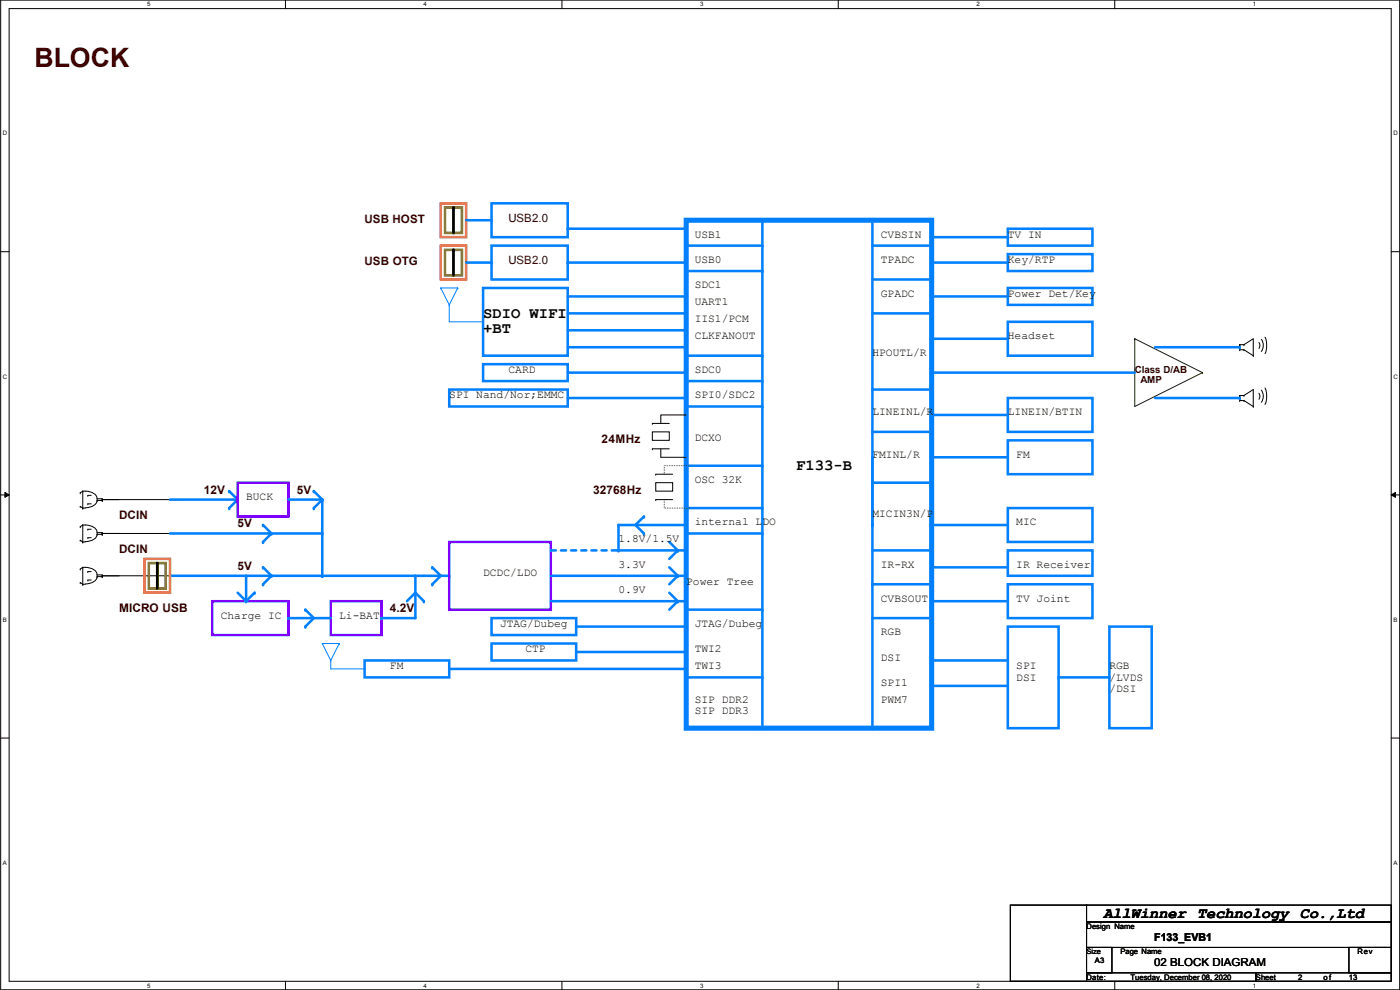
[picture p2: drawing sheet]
<svg xmlns="http://www.w3.org/2000/svg" width="420mm" height="297mm" viewBox="0 0 420 297" stroke-linecap="round" stroke-linejoin="round" font-family="sans-serif">
<path d="M.2 0h419.9v297h-419.9zM2.7 2.6h414.8v291.8h-414.8z" fill="none" stroke="#000" stroke-width=".3"/>
<g fill="#fff">
<path d="M44.2 .3h1v2h-1z"/>
<path d="M44.2 294.7h1v2h-1z"/>
</g>
<path d="M85.7 0v2.6M85.7 294.4v2.6" fill="none" stroke="#000" stroke-width=".3"/>
<g fill="#fff">
<path d="M127.1 .3h1v2h-1z"/>
<path d="M127.1 294.7h1v2h-1z"/>
</g>
<path d="M168.6 0v2.6M168.6 294.4v2.6" fill="none" stroke="#000" stroke-width=".3"/>
<g fill="#fff">
<path d="M210.1 .3h1v2h-1z"/>
<path d="M210.1 294.7h1v2h-1z"/>
</g>
<path d="M251.6 0v2.6M251.6 294.4v2.6" fill="none" stroke="#000" stroke-width=".3"/>
<g fill="#fff">
<path d="M293 .3h1v2h-1z"/>
<path d="M293 294.7h1v2h-1z"/>
</g>
<path d="M334.5 0v2.6M334.5 294.4v2.6" fill="none" stroke="#000" stroke-width=".3"/>
<g fill="#fff">
<path d="M376 .3h1v2h-1z"/>
<path d="M376 294.7h1v2h-1z"/>
<path d="M.8 39h1.3v2h-1.3z"/>
<path d="M418.2 39h1.2v2h-1.2z"/>
<path d="M.8 112h1.3v2h-1.3z"/>
<path d="M418.2 112h1.2v2h-1.2z"/>
</g>
<path d="M.2 75.5h2.5M417.5 75.5h2.6" fill="none" stroke="#000" stroke-width=".3"/>
<g fill="#fff">
<path d="M.8 185h1.2v1.9h-1.2z"/>
<path d="M418.2 185h1.1v1.9h-1.1z"/>
</g>
<path d="M.2 148.5h2.5M1.5 147.7l1.2 .8-1.2 .7zM417.5 148.5l1.3-.8v1.5zM417.5 148.5h2.6" fill="none" stroke="#000" stroke-width=".3"/>
<path d="M1.5 147.7l1.2 .8-1.2 .7zM417.5 148.5l1.3-.8v1.5z" fill="#000"/>
<g fill="#fff">
<path d="M.8 257.9h1.2v2h-1.2z"/>
<path d="M418.2 257.9h1.1v2h-1.1z"/>
</g>
<path d="M.2 221.4h2.5M417.5 221.4h2.6" fill="none" stroke="#000" stroke-width=".3"/>
<path d="M205.9 152.4h22.9" fill="none" stroke="#0080ff" stroke-width=".76"/>
<circle cx="228.8" cy="152.4" r=".38" fill="#0080ff"/>
<path d="M261.8 94h17.8" fill="none" stroke="#0080ff" stroke-width=".76"/>
<circle cx="279.6" cy="94" r=".38" fill="#0080ff"/>
<path d="M261.8 175.3h17.8" fill="none" stroke="#0080ff" stroke-width=".76"/>
<circle cx="279.6" cy="175.3" r=".38" fill="#0080ff"/>
<path d="M261.8 185.5h17.8" fill="none" stroke="#0080ff" stroke-width=".76"/>
<circle cx="279.6" cy="185.5" r=".38" fill="#0080ff"/>
<path d="M205.9 66.1h73.7v152.4h-73.7z" fill="none" stroke="#0080ff" stroke-width="1.5"/>
<path d="M228.8 66.1v152.4" fill="none" stroke="#0080ff" stroke-width=".76"/>
<circle cx="228.8" cy="218.5" r=".38" fill="#0080ff"/>
<path d="M205.9 106.7h22.9" fill="none" stroke="#0080ff" stroke-width=".76"/>
<circle cx="228.8" cy="106.7" r=".38" fill="#0080ff"/>
<path d="M205.9 122h22.9" fill="none" stroke="#0080ff" stroke-width=".76"/>
<circle cx="228.8" cy="122" r=".38" fill="#0080ff"/>
<path d="M261.8 66.1v91.4" fill="none" stroke="#0080ff" stroke-width=".76"/>
<circle cx="261.8" cy="157.5" r=".38" fill="#0080ff"/>
<path d="M261.8 73.7h17.8" fill="none" stroke="#0080ff" stroke-width=".76"/>
<circle cx="279.6" cy="73.7" r=".38" fill="#0080ff"/>
<path d="M261.8 144.8h17.8" fill="none" stroke="#0080ff" stroke-width=".76"/>
<circle cx="279.6" cy="144.8" r=".38" fill="#0080ff"/>
<path d="M261.8 165.1h17.8" fill="none" stroke="#0080ff" stroke-width=".76"/>
<circle cx="279.6" cy="165.1" r=".38" fill="#0080ff"/>
<path d="M205.9 139.7h22.9" fill="none" stroke="#0080ff" stroke-width=".76"/>
<circle cx="228.8" cy="139.7" r=".38" fill="#0080ff"/>
<path d="M205.9 114.3h22.9" fill="none" stroke="#0080ff" stroke-width=".76"/>
<circle cx="228.8" cy="114.3" r=".38" fill="#0080ff"/>
<path d="M261.8 137.2v38.1" fill="none" stroke="#0080ff" stroke-width=".76"/>
<circle cx="261.8" cy="175.3" r=".38" fill="#0080ff"/>
<path d="M205.9 73.7h22.9" fill="none" stroke="#0080ff" stroke-width=".76"/>
<circle cx="228.8" cy="73.7" r=".38" fill="#0080ff"/>
<path d="M261.8 218.5h17.8" fill="none" stroke="#0080ff" stroke-width=".76"/>
<circle cx="279.6" cy="218.5" r=".38" fill="#0080ff"/>
<path d="M205.9 218.5h20.4" fill="none" stroke="#0080ff" stroke-width=".76"/>
<circle cx="226.3" cy="218.5" r=".38" fill="#0080ff"/>
<path d="M205.9 172.8v43.1" fill="none" stroke="#0080ff" stroke-width=".76"/>
<circle cx="205.9" cy="215.9" r=".38" fill="#0080ff"/>
<path d="M205.9 182.9h22.9" fill="none" stroke="#0080ff" stroke-width=".76"/>
<circle cx="228.8" cy="182.9" r=".38" fill="#0080ff"/>
<path d="M261.8 175.3v43.2" fill="none" stroke="#0080ff" stroke-width=".76"/>
<circle cx="261.8" cy="218.5" r=".38" fill="#0080ff"/>
<path d="M261.8 116.9h17.8" fill="none" stroke="#0080ff" stroke-width=".76"/>
<circle cx="279.6" cy="116.9" r=".38" fill="#0080ff"/>
<path d="M205.9 81.3h22.9" fill="none" stroke="#0080ff" stroke-width=".76"/>
<circle cx="228.8" cy="81.3" r=".38" fill="#0080ff"/>
<path d="M195.8 129.6h5.1v2.5h-5.1zM195.8 134.7h.1M195.8 127h.1M195.8 134.7h5.1M195.8 127h5.1M198.3 134.7v2.5h7.6M205.9 124.5h-7.6v2.5M196.8 144.8h5.1v2.6h-5.1zM196.8 142.3h.1M196.8 149.9h.1M196.8 142.3h5.1M196.8 149.9h5.1" fill="none" stroke="#000" stroke-width=".3"/>
<path d="M199.3 139.7h7.7M199.3 142.3v-2.6M207 152.4h-7.7v-2.5" fill="none" stroke="#000" stroke-width=".3" stroke-dasharray="0 .5"/>
<path d="M261.8 83.9h17.8" fill="none" stroke="#0080ff" stroke-width=".76"/>
<circle cx="279.6" cy="83.9" r=".38" fill="#0080ff"/>
<path d="M261.8 129.6h17.8" fill="none" stroke="#0080ff" stroke-width=".76"/>
<circle cx="279.6" cy="129.6" r=".38" fill="#0080ff"/>
<path d="M205.9 203.2h22.9" fill="none" stroke="#0080ff" stroke-width=".76"/>
<circle cx="228.8" cy="203.2" r=".38" fill="#0080ff"/>
<path d="M205.9 160.1h22.9" fill="none" stroke="#0080ff" stroke-width=".76"/>
<circle cx="228.8" cy="160.1" r=".38" fill="#0080ff"/>
<path d="M127.2 172.8h7.6" fill="none" stroke="#0080ff" stroke-width=".76"/>
<circle cx="134.8" cy="172.8" r=".38" fill="#0080ff"/>
<path d="M129.7 170.2l2.6 2.6" fill="none" stroke="#0080ff" stroke-width=".76"/>
<circle cx="129.7" cy="170.2" r=".38" fill="#0080ff"/>
<path d="M132.3 172.8l-2.6 2.5" fill="none" stroke="#0080ff" stroke-width=".76"/>
<circle cx="129.7" cy="175.3" r=".38" fill="#0080ff"/>
<path d="M96.7 172.8h30.5" fill="none" stroke="#0080ff" stroke-width=".76"/>
<circle cx="96.7" cy="172.8" r=".38" fill="#0080ff"/>
<path d="M81.5 172.8h15.2" fill="none" stroke="#0080ff" stroke-width=".76"/>
<circle cx="96.7" cy="172.8" r=".38" fill="#0080ff"/>
<path d="M134.8 162.6h30.5v20.3h-30.5zM99.3 180.4h15.2v10.1h-15.2z" fill="none" stroke="#8000ff" stroke-width=".76"/>
<path d="M30.7 173h.1M30.7 172.8h.1M30.7 172.5v.5M30.7 172.8h22.8" fill="none" stroke="#000" stroke-width=".3"/>
<path d="M51 172.8h30.5" fill="none" stroke="#0080ff" stroke-width=".76"/>
<circle cx="81.5" cy="172.8" r=".38" fill="#0080ff"/>
<path d="M78.9 170.2l2.6 2.6" fill="none" stroke="#0080ff" stroke-width=".76"/>
<circle cx="78.9" cy="170.2" r=".38" fill="#0080ff"/>
<path d="M81.5 172.8l-2.6 2.5" fill="none" stroke="#0080ff" stroke-width=".76"/>
<circle cx="78.9" cy="175.3" r=".38" fill="#0080ff"/>
<g fill="none" stroke="#000" stroke-width=".3">
<path d="M24.1 174.8h.1M24.1 170.7h.1M24.1 174.8l.7 .5M24.8 170.2a3.6 3.6 0 0 1 4.3 2.1v.2M24.8 175.3h.1M24.8 170.2h.1M24.8 170.2l-.7 .5M24.8 170.2v5.1M24.8 175.3h.8M26.4 171.5h.1M26.4 174h.1M26.4 171.5h1"/>
<path d="M26.4 174h1M29.1 173v.1a2.75 2.75 0 0 1-2.7 2l-.8 .1M29.2 172.5h.1M29.2 173h.1M29.2 172.5h1.5v.5M29.2 173h1.5M30.7 172.8h.1M30.7 173h.1M30.7 172.8h5.1"/>
</g>
<path d="M43.4 167.7h7.6v10.1h-7.6z" fill="none" stroke="#ff8000" stroke-width=".76"/>
<path d="M44.7 169h2.5v7.6h-2.5zM47.2 169h2.5v7.6h-2.5z" fill="none" stroke="#808000" stroke-width=".76"/>
<path d="M47.2 169v7.6" fill="none" stroke="#000" stroke-width=".76"/>
<circle cx="47.2" cy="169" r=".38" fill="#000"/>
<path d="M165.3 172.8h40.6" fill="none" stroke="#0080ff" stroke-width=".76"/>
<circle cx="205.9" cy="172.8" r=".38" fill="#0080ff"/>
<path d="M165.3 180.4h40.6" fill="none" stroke="#0080ff" stroke-width=".76"/>
<circle cx="205.9" cy="180.4" r=".38" fill="#0080ff"/>
<path d="M185.6 165.1h20.3" fill="none" stroke="#0080ff" stroke-width=".76"/>
<circle cx="205.9" cy="165.1" r=".38" fill="#0080ff"/>
<path d="M165.3 165.1h20.3" fill="none" stroke="#0080ff" stroke-width=".76" stroke-dasharray="1.5 1.5"/>
<circle cx="185.6" cy="165.1" r=".38" fill="#0080ff" stroke-dasharray="1.5 1.5"/>
<path d="M203.4 165.1l-2.5 2.6" fill="none" stroke="#0080ff" stroke-width=".76"/>
<circle cx="203.4" cy="165.1" r=".38" fill="#0080ff"/>
<path d="M200.9 162.6l2.5 2.5" fill="none" stroke="#0080ff" stroke-width=".76"/>
<circle cx="203.4" cy="165.1" r=".38" fill="#0080ff"/>
<path d="M185.6 157.5h20.3" fill="none" stroke="#0080ff" stroke-width=".76"/>
<circle cx="205.9" cy="157.5" r=".38" fill="#0080ff"/>
<path d="M203.4 172.8l-2.5 2.5" fill="none" stroke="#0080ff" stroke-width=".76"/>
<circle cx="203.4" cy="172.8" r=".38" fill="#0080ff"/>
<path d="M200.9 170.2l2.5 2.6" fill="none" stroke="#0080ff" stroke-width=".76"/>
<circle cx="203.4" cy="172.8" r=".38" fill="#0080ff"/>
<path d="M203.4 180.4l-2.5 2.5" fill="none" stroke="#0080ff" stroke-width=".76"/>
<circle cx="203.4" cy="180.4" r=".38" fill="#0080ff"/>
<path d="M200.9 177.8l2.5 2.6" fill="none" stroke="#0080ff" stroke-width=".76"/>
<circle cx="203.4" cy="180.4" r=".38" fill="#0080ff"/>
<path d="M185.6 157.5v7.6" fill="none" stroke="#0080ff" stroke-width=".76"/>
<circle cx="185.6" cy="157.5" r=".38" fill="#0080ff"/>
<path d="M190.7 157.5l2.5 2.6" fill="none" stroke="#0080ff" stroke-width=".76"/>
<circle cx="193.2" cy="160.1" r=".38" fill="#0080ff"/>
<path d="M193.2 155l-2.5 2.5" fill="none" stroke="#0080ff" stroke-width=".76"/>
<circle cx="193.2" cy="155" r=".38" fill="#0080ff"/>
<path d="M63.7 180.4h22.9v10.1h-22.9z" fill="none" stroke="#8000ff" stroke-width=".76"/>
<path d="M81.5 160.1h15.2" fill="none" stroke="#0080ff" stroke-width=".76"/>
<circle cx="96.7" cy="160.1" r=".38" fill="#0080ff"/>
<path d="M30.7 159.8v.5M30.7 160.3h.1M30.7 160.1h.1M30.7 160.1h22.8" fill="none" stroke="#000" stroke-width=".3"/>
<path d="M51 160.1h30.5" fill="none" stroke="#0080ff" stroke-width=".76"/>
<circle cx="81.5" cy="160.1" r=".38" fill="#0080ff"/>
<path d="M78.9 157.5l2.6 2.6" fill="none" stroke="#0080ff" stroke-width=".76"/>
<circle cx="78.9" cy="157.5" r=".38" fill="#0080ff"/>
<path d="M81.5 160.1l-2.6 2.5" fill="none" stroke="#0080ff" stroke-width=".76"/>
<circle cx="78.9" cy="162.6" r=".38" fill="#0080ff"/>
<g fill="none" stroke="#000" stroke-width=".3">
<path d="M24.1 158h.1M24.8 157.5a3.6 3.6 0 0 1 4.3 2.1v.2M24.8 157.5h.1M24.8 157.5l-.7 .5M24.8 157.5v5.1M26.4 158.8h.1M26.4 158.8h1M29.2 159.8h.1M29.2 159.8h1.5v.5M30.7 150.2h.1M30.7 149.9h.1M30.7 149.6v.6"/>
<path d="M30.7 149.9h22.8M24.1 162.1h.1M24.1 162.1l.7 .5M24.8 162.6h.1M24.8 162.6h.8M26.4 161.3h.1M26.4 161.3h1M29.1 160.3v.1a2.75 2.75 0 0 1-2.7 2l-.8 .1M29.2 160.3h.1M29.2 160.3h1.5M30.7 160.1h.1M30.7 160.3h.1"/>
<path d="M30.7 160.1h5.1"/>
</g>
<path d="M51 149.9h20.3" fill="none" stroke="#0080ff" stroke-width=".76"/>
<circle cx="71.3" cy="149.9" r=".38" fill="#0080ff"/>
<g fill="none" stroke="#000" stroke-width=".3">
<path d="M24.1 151.9h.1M24.1 147.9h.1M24.1 151.9l.7 .5M24.8 147.4a3.6 3.6 0 0 1 4.3 2.1v.1M24.8 152.4h.1M24.8 147.4h.1M24.8 147.4l-.7 .5M24.8 147.4v5M24.8 152.4h.8M26.4 148.6h.1M26.4 151.2h.1M26.4 148.6h1"/>
<path d="M26.4 151.2h1M29.1 150.2a2.75 2.75 0 0 1-2.7 2.1l-.8 .1M29.2 149.6h.1M29.2 150.2h.1M29.2 149.6h1.5v.6M29.2 150.2h1.5M30.7 149.9h.1M30.7 150.2h.1M30.7 149.9h5.1"/>
</g>
<path d="M71.3 149.9l-2.5 2.5" fill="none" stroke="#0080ff" stroke-width=".76"/>
<circle cx="68.8" cy="152.4" r=".38" fill="#0080ff"/>
<path d="M68.8 147.4l2.5 2.5" fill="none" stroke="#0080ff" stroke-width=".76"/>
<circle cx="68.8" cy="147.4" r=".38" fill="#0080ff"/>
<path d="M71.3 144.8h15.3v10.2h-15.3z" fill="none" stroke="#8000ff" stroke-width=".76"/>
<path d="M86.6 149.9h10.1" fill="none" stroke="#0080ff" stroke-width=".76"/>
<circle cx="96.7" cy="149.9" r=".38" fill="#0080ff"/>
<path d="M94.2 147.4l2.5 2.5" fill="none" stroke="#0080ff" stroke-width=".76"/>
<circle cx="94.2" cy="147.4" r=".38" fill="#0080ff"/>
<path d="M96.7 149.9l-2.5 2.5" fill="none" stroke="#0080ff" stroke-width=".76"/>
<circle cx="94.2" cy="152.4" r=".38" fill="#0080ff"/>
<path d="M96.7 149.9v22.9" fill="none" stroke="#0080ff" stroke-width=".76"/>
<circle cx="96.7" cy="149.9" r=".38" fill="#0080ff"/>
<path d="M124.7 177.8l-2.6 2.6" fill="none" stroke="#0080ff" stroke-width=".76"/>
<circle cx="124.7" cy="177.8" r=".38" fill="#0080ff"/>
<path d="M124.7 177.8l2.5 2.6" fill="none" stroke="#0080ff" stroke-width=".76"/>
<circle cx="127.2" cy="180.4" r=".38" fill="#0080ff"/>
<path d="M73.9 172.8v7.6" fill="none" stroke="#0080ff" stroke-width=".76"/>
<circle cx="73.9" cy="172.8" r=".38" fill="#0080ff"/>
<path d="M76.4 177.8l-2.5 2.6" fill="none" stroke="#0080ff" stroke-width=".76"/>
<circle cx="76.4" cy="177.8" r=".38" fill="#0080ff"/>
<path d="M71.3 177.8l2.6 2.6" fill="none" stroke="#0080ff" stroke-width=".76"/>
<circle cx="73.9" cy="180.4" r=".38" fill="#0080ff"/>
<path d="M114.5 185.5h10.2" fill="none" stroke="#0080ff" stroke-width=".76"/>
<circle cx="114.5" cy="185.5" r=".38" fill="#0080ff"/>
<path d="M124.7 172.8v12.7" fill="none" stroke="#0080ff" stroke-width=".76"/>
<circle cx="124.7" cy="172.8" r=".38" fill="#0080ff"/>
<path d="M132.3 73.7h7.6v10.2h-7.6z" fill="none" stroke="#ff8000" stroke-width=".76"/>
<path d="M133.6 75h2.5v7.6h-2.5zM136.1 75h2.5v7.6h-2.5z" fill="none" stroke="#808000" stroke-width=".76"/>
<path d="M136.1 75v7.6" fill="none" stroke="#000" stroke-width=".76"/>
<circle cx="136.1" cy="75" r=".38" fill="#000"/>
<path d="M139.9 78.8h7.6M147.5 73.7h22.9v10.2h-22.9z" fill="none" stroke="#0080ff" stroke-width=".76"/>
<circle cx="147.5" cy="78.8" r=".38" fill="#0080ff"/>
<path d="M170.4 78.8h35.5" fill="none" stroke="#0080ff" stroke-width=".76"/>
<circle cx="170.4" cy="78.8" r=".38" fill="#0080ff"/>
<path d="M132.3 61h7.6v10.2h-7.6z" fill="none" stroke="#ff8000" stroke-width=".76"/>
<path d="M133.6 62.3h2.5v7.6h-2.5zM136.1 62.3h2.5v7.6h-2.5z" fill="none" stroke="#808000" stroke-width=".76"/>
<path d="M136.1 62.3v7.6" fill="none" stroke="#000" stroke-width=".76"/>
<circle cx="136.1" cy="62.3" r=".38" fill="#000"/>
<path d="M139.9 66.1h7.6M147.5 61h22.9v10.2h-22.9z" fill="none" stroke="#0080ff" stroke-width=".76"/>
<circle cx="147.5" cy="66.1" r=".38" fill="#0080ff"/>
<path d="M170.4 68.6h35.5" fill="none" stroke="#0080ff" stroke-width=".76"/>
<circle cx="170.4" cy="68.6" r=".38" fill="#0080ff"/>
<path d="M170.4 99.1h35.5" fill="none" stroke="#0080ff" stroke-width=".76"/>
<circle cx="205.9" cy="99.1" r=".38" fill="#0080ff"/>
<path d="M170.4 104.2h35.5" fill="none" stroke="#0080ff" stroke-width=".76"/>
<circle cx="205.9" cy="104.2" r=".38" fill="#0080ff"/>
<path d="M145 86.4h25.4v20.3h-25.4zM170.4 94h35.5" fill="none" stroke="#0080ff" stroke-width=".76"/>
<circle cx="205.9" cy="94" r=".38" fill="#0080ff"/>
<path d="M132.3 86.4h.1M132.3 86.4l2.5 5.1M132.3 86.4h5.1M134.8 91.5h.1M134.8 91.5v5.1h10.2M137.4 86.4h.1M137.4 86.4l-2.6 5.1M145 96.6h.1" fill="none" stroke="#0080ff" stroke-width=".3"/>
<path d="M170.4 88.9h35.5" fill="none" stroke="#0080ff" stroke-width=".76"/>
<circle cx="205.9" cy="88.9" r=".38" fill="#0080ff"/>
<path d="M145 109.3h25.4v5h-25.4zM170.4 111.8h35.5" fill="none" stroke="#0080ff" stroke-width=".76"/>
<circle cx="205.9" cy="111.8" r=".38" fill="#0080ff"/>
<path d="M134.8 116.9h35.6v5.1h-35.6zM170.4 119.4h35.5" fill="none" stroke="#0080ff" stroke-width=".76"/>
<circle cx="205.9" cy="119.4" r=".38" fill="#0080ff"/>
<path d="M134.8 200.7h71.1" fill="none" stroke="#0080ff" stroke-width=".76"/>
<circle cx="205.9" cy="200.7" r=".38" fill="#0080ff"/>
<path d="M86.6 185.5h12.7M109.4 198.2h25.4v5h-25.4z" fill="none" stroke="#0080ff" stroke-width=".76"/>
<path d="M96.7 193.1h.1M96.7 193.1l2.6 5.1M96.7 193.1h5.1M99.3 198.2h.1M99.3 198.2v2.5h10.1M101.8 193.1h.1M101.8 193.1l-2.5 5.1M109.4 200.7h.1" fill="none" stroke="#0080ff" stroke-width=".3"/>
<circle cx="86.6" cy="185.5" r=".38" fill="#0080ff"/>
<path d="M94.2 185.5l-2.6 2.5" fill="none" stroke="#0080ff" stroke-width=".76"/>
<circle cx="91.6" cy="188" r=".38" fill="#0080ff"/>
<path d="M91.6 182.9l2.6 2.6" fill="none" stroke="#0080ff" stroke-width=".76"/>
<circle cx="91.6" cy="182.9" r=".38" fill="#0080ff"/>
<path d="M172.9 195.6h33" fill="none" stroke="#0080ff" stroke-width=".76"/>
<circle cx="205.9" cy="195.6" r=".38" fill="#0080ff"/>
<path d="M147.5 193.1h25.4v5.1h-25.4zM147.5 185.5h25.4v5h-25.4zM172.9 188h33" fill="none" stroke="#0080ff" stroke-width=".76"/>
<circle cx="205.9" cy="188" r=".38" fill="#0080ff"/>
<path d="M279.6 205.8h22.9" fill="none" stroke="#0080ff" stroke-width=".76"/>
<circle cx="279.6" cy="205.8" r=".38" fill="#0080ff"/>
<path d="M279.6 198.2h22.9" fill="none" stroke="#0080ff" stroke-width=".76"/>
<circle cx="279.6" cy="198.2" r=".38" fill="#0080ff"/>
<path d="M279.6 180.4h22.9" fill="none" stroke="#0080ff" stroke-width=".76"/>
<circle cx="279.6" cy="180.4" r=".38" fill="#0080ff"/>
<path d="M279.6 170.2h22.9M302.5 175.3h25.4v10.2h-25.4z" fill="none" stroke="#0080ff" stroke-width=".76"/>
<circle cx="279.6" cy="170.2" r=".38" fill="#0080ff"/>
<path d="M279.6 157.5h22.9M302.5 165.1h25.4v7.7h-25.4z" fill="none" stroke="#0080ff" stroke-width=".76"/>
<circle cx="279.6" cy="157.5" r=".38" fill="#0080ff"/>
<path d="M279.6 137.2h22.9M302.5 152.4h25.4v10.2h-25.4z" fill="none" stroke="#0080ff" stroke-width=".76"/>
<circle cx="279.6" cy="137.2" r=".38" fill="#0080ff"/>
<path d="M279.6 124.5h22.9M302.5 132.1h25.4v10.2h-25.4z" fill="none" stroke="#0080ff" stroke-width=".76"/>
<circle cx="279.6" cy="124.5" r=".38" fill="#0080ff"/>
<path d="M279.6 111.8h61M302.5 119.4h25.4v10.2h-25.4z" fill="none" stroke="#0080ff" stroke-width=".76"/>
<g fill="none" stroke="#000" stroke-width=".3">
<path d="M372.1 104.9h.1M372.1 103.4h.1M372.1 118.7h.1M372.1 104.9h1.2M372.1 103.4v1.5M372.1 118.7v1.5M372.1 103.4h1.2M372.1 118.7h1.2M373.3 103.4h.1M373.3 104.9h.1M373.3 118.7h.1M373.3 103.4l2.8-1.8v5.1"/>
<path d="M373.3 118.7l2.8-1.8v5.1M373.3 104.9l2.8 1.8M376.1 106.7h.1M377.8 102.7l.3 .9-.3 1M377.8 118l.3 .9-.3 .9M378.5 101.8a3.1 3.1 0 0 1 0 3.7M378.5 117.1a3.1 3.1 0 0 1 0 3.6M379.6 101.2a6.2 6.2 0 0 1 0 4.9M379.6 116.4a6.2 6.2 0 0 1 0 4.9M372.1 120.2h.1M372.1 120.2h1.2M373.3 120.2h.1"/>
<path d="M373.3 120.2l2.8 1.8M376.1 122h.1"/>
</g>
<path d="M340.6 101.6h.1M340.6 101.6v20.4M340.6 101.6l20.3 10.2" fill="none" stroke="#004000" stroke-width=".3"/>
<circle cx="279.6" cy="111.8" r=".38" fill="#0080ff"/>
<path d="M346.7 119.4h25.4" fill="none" stroke="#0080ff" stroke-width=".76"/>
<circle cx="372.1" cy="119.4" r=".38" fill="#0080ff"/>
<path d="M346.7 104.2h25.4" fill="none" stroke="#0080ff" stroke-width=".76"/>
<circle cx="372.1" cy="104.2" r=".38" fill="#0080ff"/>
<path d="M360.9 111.8h.1M360.9 111.8l-20.3 10.2" fill="none" stroke="#004000" stroke-width=".3"/>
<path d="M279.6 101.6h22.9" fill="none" stroke="#0080ff" stroke-width=".76"/>
<circle cx="279.6" cy="101.6" r=".38" fill="#0080ff"/>
<path d="M279.6 88.9h22.9M302.5 96.6h25.4v10.1h-25.4z" fill="none" stroke="#0080ff" stroke-width=".76"/>
<circle cx="279.6" cy="88.9" r=".38" fill="#0080ff"/>
<path d="M279.6 78.8h22.9M302.5 86.4h25.4v5.1h-25.4z" fill="none" stroke="#0080ff" stroke-width=".76"/>
<circle cx="279.6" cy="78.8" r=".38" fill="#0080ff"/>
<path d="M279.6 71.2h22.9M302.5 76.2h25.4v5.1h-25.4z" fill="none" stroke="#0080ff" stroke-width=".76"/>
<circle cx="279.6" cy="71.2" r=".38" fill="#0080ff"/>
<path d="M302.5 68.6h25.4v5.1h-25.4zM302.5 188h15.2v30.5h-15.2zM332.9 188h12.7v30.5h-12.7zM317.7 203.2h15.2" fill="none" stroke="#0080ff" stroke-width=".76"/>
<circle cx="317.7" cy="203.2" r=".38" fill="#0080ff"/>
<path d="M303.2 271.6h22.9v22.8h-22.9zM326.1 271.6h91.4v5h-91.4zM326.1 276.6h91.4v7.7h-91.4zM326.1 284.3h7.6v7.6h-7.6zM326.1 291.9h50.8v2.5h-50.8zM376.9 291.9h40.6v2.5h-40.6zM404.8 284.3h12.7v7.6h-12.7z" fill="none" stroke="#000" stroke-width=".3"/>
<text font-size="8" fill="#400000" x="10.4" y="20.2">BLOCK</text>
<g font-size="4.7">
<text x="145" y="95.3">SDIO WIFI</text>
<text x="145" y="100">+BT</text>
<text x="239" y="141.1">F133-B</text>
</g>
<text font-size="4.6" x="331.2" y="275.4">AllWinner Technology Co.,Ltd</text>
<g font-size="3.6" fill="#400000">
<text x="180.5" y="132.9">24MHz</text>
<text x="61.2" y="148.1">12V</text>
<text x="178" y="148.1">32768Hz</text>
<text x="35.8" y="183.7">MICRO USB</text>
<text x="117" y="183.7">4.2V</text>
</g>
<g font-size="3.5" fill="#400000">
<text x="109.4" y="66.8">USB HOST</text>
<text x="109.4" y="79.5">USB OTG</text>
<text x="89.1" y="148.1">5V</text>
<text x="35.8" y="155.7">DCIN</text>
<text x="71.3" y="158.2">5V</text>
<text x="35.8" y="165.9">DCIN</text>
<text x="71.3" y="170.9">5V</text>
</g>
<g font-size="3.4" fill="#400000">
<text x="152.6" y="66.6">USB2.0</text>
<text x="152.6" y="79.3">USB2.0</text>
</g>
<g font-size="3.4">
<text x="208.5" y="71.3">USB1</text>
<text x="264.4" y="71.3">CVBSIN</text>
<text x="302.5" y="71.3">TV IN</text>
<text x="208.5" y="78.9">USB0</text>
<text x="264.4" y="78.9">TPADC</text>
<text x="302.5" y="78.9">Key/RTP</text>
<text x="208.5" y="86.5">SDC1</text>
<text x="264.4" y="89.1">GPADC</text>
<text x="302.5" y="89.1">Power Det/Key</text>
<text x="208.5" y="91.6">UART1</text>
<text x="208.5" y="96.7">IIS1/PCM</text>
<text x="208.5" y="101.8">CLKFANOUT</text>
<text x="302.5" y="101.8">Headset</text>
<text x="261.8" y="106.8">HPOUTL/R</text>
<text x="152.6" y="111.9">CARD</text>
<text x="208.5" y="111.9">SDC0</text>
<text x="134.8" y="119.5">SPI Nand/Nor;EMMC</text>
<text x="208.5" y="119.5">SPI0/SDC2</text>
<text x="261.8" y="124.6">LINEINL/R</text>
<text x="302.5" y="124.6">LINEIN/BTIN</text>
<text x="208.5" y="132.2">DCXO</text>
<text x="261.8" y="137.3">FMINL/R</text>
<text x="305" y="137.3">FM</text>
<text x="208.5" y="144.9">OSC 32K</text>
<text x="73.9" y="150">BUCK</text>
<text x="261.8" y="155.1">MICIN3N/P</text>
<text x="208.5" y="157.6">internal LDO</text>
<text x="305" y="157.6">MIC</text>
<text x="185.6" y="162.7">1.8V/1.5V</text>
<text x="145" y="172.9">DCDC/LDO</text>
<text x="185.6" y="170.3">3.3V</text>
<text x="264.4" y="170.3">IR-RX</text>
<text x="305" y="170.3">IR Receiver</text>
<text x="185.6" y="178">0.9V</text>
<text x="205.9" y="175.4">Power Tree</text>
<text x="66.2" y="185.6">Charge IC</text>
<text x="101.8" y="185.6">Li-BAT</text>
<text x="264.4" y="180.5">CVBSOUT</text>
<text x="305" y="180.5">TV Joint</text>
<text x="150.1" y="188.1">JTAG/Dubeg</text>
<text x="208.5" y="188.1">JTAG/Dubeg</text>
<text x="264.4" y="190.7">RGB</text>
<text x="157.7" y="195.7">CTP</text>
<text x="208.5" y="195.7">TWI2</text>
<text x="117" y="200.8">FM</text>
<text x="208.5" y="200.8">TWI3</text>
<text x="264.4" y="198.3">DSI</text>
<text x="305" y="200.8">SPI</text>
<text x="332.9" y="200.8">RGB</text>
<text x="264.4" y="205.9">SPI1</text>
<text x="305" y="204.2">DSI</text>
<text x="332.9" y="204.2">/LVDS</text>
<text x="332.9" y="207.6">/DSI</text>
<text x="208.5" y="211">SIP DDR2</text>
<text x="208.5" y="214.4">SIP DDR3</text>
<text x="264.4" y="211">PWM7</text>
</g>
<g font-size="3.3">
<text x="346.4" y="282.3">F133_EVB1</text>
<text x="346.4" y="289.8">02 BLOCK DIAGRAM</text>
</g>
<g font-size="2.9" fill="#400000">
<text x="340.6" y="112">Class D/AB</text>
<text x="342.3" y="115">AMP</text>
</g>
<g font-size="2.3">
<text x="326.1" y="278.7">Design Name</text>
<text x="336.2" y="286.3">Page Name</text>
<text x="407.4" y="286.3">Rev</text>
<text x="326.1" y="294">Date:</text>
<text x="328.6" y="288.9">A3</text>
<text x="339.3" y="294">Tuesday, December 08, 2020</text>
<text x="376.9" y="294">Sheet</text>
<text x="389.6" y="294">2</text>
<text x="397.2" y="294">of</text>
<text x="404.8" y="294">13</text>
</g>
<text font-size="2.2" x="326.1" y="286.3">Size</text>
<g font-size="1.8">
<text x="44.2" y="1.9">5</text>
<text x="127.1" y="1.9">4</text>
<text x="210.1" y="1.9">3</text>
<text x="293" y="1.9">2</text>
<text x="376" y="1.9">1</text>
<text x=".8" y="40.6">D</text>
<text x="418.2" y="40.6">D</text>
<text x=".8" y="113.6">C</text>
<text x="418.2" y="113.6">C</text>
<text x=".8" y="186.6">B</text>
<text x="418.2" y="186.6">B</text>
<text x=".8" y="259.5">A</text>
<text x="418.2" y="259.5">A</text>
<text x="44.2" y="296.3">5</text>
<text x="127.1" y="296.3">4</text>
<text x="210.1" y="296.3">3</text>
<text x="293" y="296.3">2</text>
<text x="376" y="296.3">1</text>
</g>
</svg>
